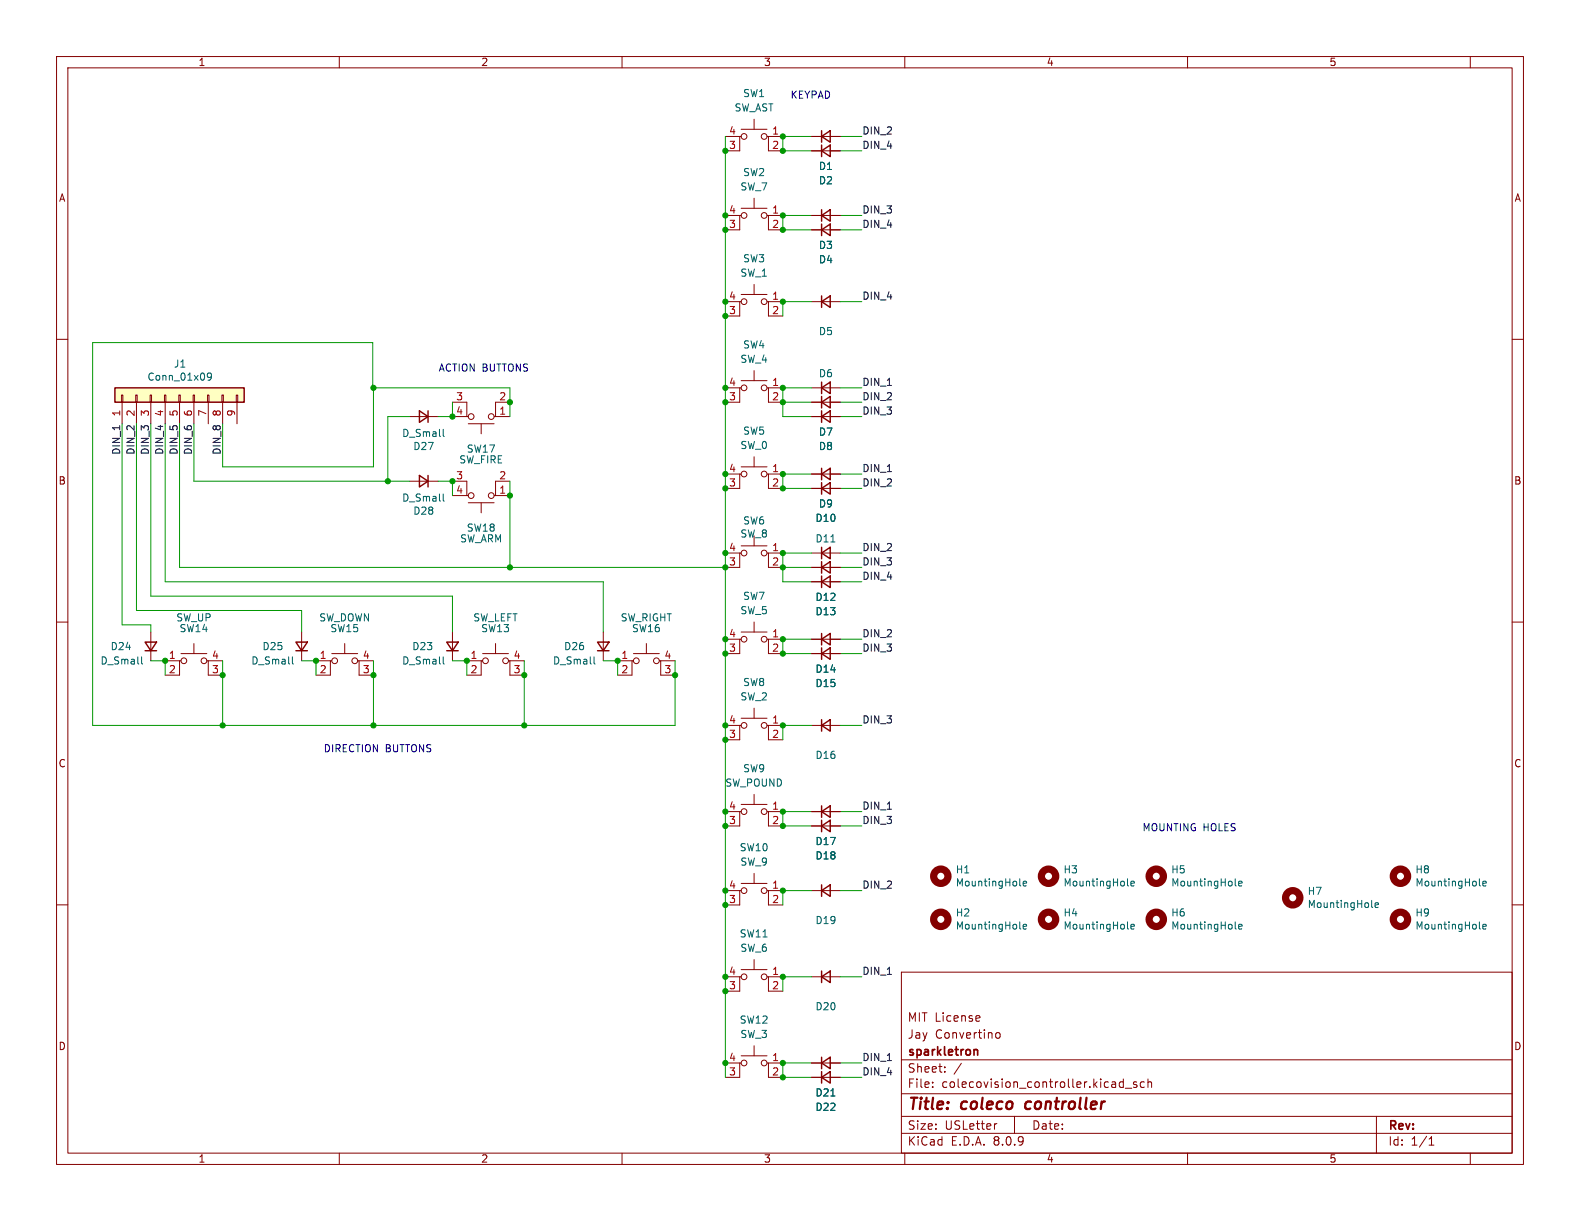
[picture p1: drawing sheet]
<svg xmlns="http://www.w3.org/2000/svg" width="279mm" height="216mm" viewBox="0 0 279 216" stroke-linecap="round" stroke-linejoin="round" font-family="sans-serif">
<g fill="none" stroke="#840000" stroke-width=".18">
<path d="M10 10h259.4v195.9h-259.4zM12 12h255.4v191.9h-255.4zM60 10v2M110 10v2M160 10v2M210 10v2M260 10v2M10 60h2M267.4 60h2M10 110h2M267.4 110h2M10 160h2"/>
<path d="M159.4 171.9h108v32h-108zM173.1 179.6l.2 .3-.7 .2M267.4 160h2M159.4 197.4h108M159.4 193.4h108M159.4 187.4h108M164.9 192.1v.2M164.9 191.4v.1M167.1 189.4v.2M167.1 188.7v.1M170 188l-1.3 1.9M173.2 180.5l-.1 .1"/>
<path d="M176.1 182.9l.3-.3 .3 .1 .2 .2v.4l-.2 .2-.3 .1-.3-.3M176.3 198.7l-.3 .1M179.4 197.4v3M198.1 192.2h.5M198.1 191.4h.5M198.6 190.8v1.5M199 192.4h1.1M201 191.4l-.4-.1-.2 .2 .1 .2 .5 .2v.3h-.6M202.4 191.4l-.5-.1-.3 .3v.4l.2 .2h.6M203 191.4l.2-.1 .4 .1v.9M203 190.8v1.5M243.4 197.4v6.5"/>
<path d="M60 203.9v2M110 203.9v2M159.4 200.4h108M160 203.9v2M210 203.9v2M252.7 202.5h.9M252.7 201.4l.4-.4v1.5M260 203.9v2"/>
</g>
<path d="M181.5 195l-.2 .7 .3 .4" fill="none" stroke="#840000" stroke-width=".4"/>
<path d="M172.3 185.6h.5l.1 1" fill="none" stroke="#840000" stroke-width=".3"/>
<path d="M20.3 68.6h22.9v2.5h-22.9z" fill="#ffffc2"/>
<g fill="none" stroke="#840000" stroke-width=".18">
<path d="M128.3 38.1h2.5M128.3 24.1h2.5M131.1 38.1h-.3v2.5h-2.5M131.1 24.1h-.3v2.6h-2.5M131.1 36.8h4.5M131.1 22.9h4.5M133.3 21.1v1.8M133.3 35.1v1.7M135.6 38.1h.3v2.5h2.5M135.6 24.1h.3v2.6h2.5M135.9 38.1h2.5M135.9 24.1h2.5"/>
<path d="M143.5 26.7h5.1M143.5 38.1h5.1M143.5 24.1h5.1M128.3 53.3h2.5M131.1 53.3h-.3v2.6h-2.5M131.1 52.1h4.5M133.3 50.3v1.8M135.6 53.3h.3v2.6h2.5M135.9 53.3h2.5M143.5 53.3h5.1M143.5 40.6h5.1M21.5 69.9h.2v1.2h-.2z"/>
<path d="M21.6 71.1v3.8M24 69.9h.3v1.2h-.3zM24.1 71.1v3.8M26.5 69.9h.3v1.2h-.3zM26.7 71.1v3.8M29.1 69.9h.2v1.2h-.2zM29.2 71.1v3.8M31.6 69.9h.3v1.2h-.3zM31.7 71.1v3.8M34.2 69.9h.2v1.2h-.2zM34.3 71.1v3.8M36.7 69.9h.3v1.2h-.3z"/>
<path d="M36.8 71.1v3.8M39.2 69.9h.3v1.2h-.3zM39.4 71.1v3.8M41.8 69.9h.2v1.2h-.2zM41.9 71.1v3.8M72.4 73.7h5.1M80 71.1h2.5v2.6h.3M80 73.7h2.5M82.8 74.9h4.6M85.1 74.9v1.8M87.6 73.7h2.6M90.2 71.1h-2.6v2.6h-.2"/>
<path d="M128.3 68.6h2.5M131.1 68.6h-.3v2.5h-2.5M131.1 67.3h4.5M133.3 65.5v1.8M135.6 68.6h.3v2.5h2.5M135.9 68.6h2.5M143.5 73.7h5.1M143.5 71.1h5.1M143.5 68.6h5.1M72.4 85.1h5.1M80 85.1h2.5v2.5h.3M80 87.6h2.5"/>
<path d="M82.8 88.9h4.6M85.1 88.9v1.8M87.6 87.6h2.6M90.2 85.1h-2.6v2.5h-.2M128.3 83.8h2.5M128.3 97.8h2.5M131.1 83.8h-.3v2.6h-2.5M131.1 97.8h-.3v2.5h-2.5M131.1 82.6h4.5M131.1 96.5h4.5M133.3 80.8v1.8M133.3 94.7v1.8"/>
<path d="M135.6 83.8h.3v2.6h2.5M135.6 97.8h.3v2.5h2.5M135.9 83.8h2.5M135.9 97.8h2.5M143.5 83.8h5.1M143.5 86.4h5.1M143.5 97.8h5.1M26.7 111.8v5M29.2 116.8h2.5M32 116.8h-.3v2.6h-2.5M32 115.6h4.6M34.3 113.8v1.8"/>
<path d="M36.6 116.8h.2v2.6h2.6M36.8 116.8h2.6M53.3 111.8v5M55.9 116.8h2.5M58.7 116.8h-.3v2.6h-2.5M58.7 115.6h4.5M61 113.8v1.8M63.2 116.8h.3v2.6h2.5M63.5 116.8h2.5M80 111.8v5M82.5 116.8h2.6M85.3 116.8h-.2v2.6h-2.6"/>
<path d="M85.3 115.6h4.6M87.6 113.8v1.8M89.9 116.8h.3v2.6h2.5M90.2 116.8h2.5M106.7 111.8v5M109.2 116.8h2.6M112 116.8h-.2v2.6h-2.6M112 115.6h4.6M114.3 113.8v1.8M116.6 116.8h.2v2.6h2.6M116.8 116.8h2.6M128.3 113h2.5"/>
<path d="M131.1 113h-.3v2.6h-2.5M131.1 111.8h4.5M133.3 110v1.8M135.6 113h.3v2.6h2.5M135.9 113h2.5M143.5 115.6h5.1M143.5 113h5.1M143.5 100.3h5.1M143.5 102.9h5.1M128.3 128.3h2.5M131.1 128.3h-.3v2.5h-2.5M131.1 127h4.5"/>
<path d="M133.3 125.2v1.8M135.6 128.3h.3v2.5h2.5M135.9 128.3h2.5M143.5 128.3h5.1M128.3 143.5h2.5M128.3 157.5h2.5M131.1 143.5h-.3v2.6h-2.5M131.1 157.5h-.3v2.5h-2.5M131.1 142.2h4.5M131.1 156.2h4.5M133.3 140.5v1.7M133.3 154.4v1.8"/>
<path d="M135.6 143.5h.3v2.6h2.5M135.6 157.5h.3v2.5h2.5M135.9 143.5h2.5M135.9 157.5h2.5M143.5 146.1h5.1M143.5 143.5h5.1M143.5 157.5h5.1M128.3 172.7h2.5M131.1 172.7h-.3v2.6h-2.5M131.1 171.5h4.5M133.3 169.7v1.8M135.6 172.7h.3v2.6h2.5"/>
<path d="M135.9 172.7h2.5M143.5 172.7h5.1M128.3 188h2.5M131.1 188h-.3v2.5h-2.5M131.1 186.7h4.5M133.3 184.9v1.8M135.6 188h.3v2.5h2.5M135.9 188h2.5M143.5 188h5.1M143.5 190.5h5.1"/>
<circle cx="131.6" cy="38.1" r=".51"/>
<circle cx="131.6" cy="24.1" r=".51"/>
<circle cx="135.1" cy="38.1" r=".51"/>
<circle cx="135.1" cy="24.1" r=".51"/>
<circle cx="131.6" cy="53.3" r=".51"/>
<circle cx="135.1" cy="53.3" r=".51"/>
<circle cx="83.3" cy="73.7" r=".51"/>
<circle cx="86.9" cy="73.7" r=".51"/>
<circle cx="131.6" cy="68.6" r=".51"/>
<circle cx="135.1" cy="68.6" r=".51"/>
<circle cx="83.3" cy="87.6" r=".51"/>
<circle cx="86.9" cy="87.6" r=".51"/>
<circle cx="131.6" cy="97.8" r=".51"/>
<circle cx="131.6" cy="83.8" r=".51"/>
<circle cx="135.1" cy="97.8" r=".51"/>
<circle cx="135.1" cy="83.8" r=".51"/>
<circle cx="32.5" cy="116.8" r=".51"/>
<circle cx="36.1" cy="116.8" r=".51"/>
<circle cx="59.2" cy="116.8" r=".51"/>
<circle cx="62.7" cy="116.8" r=".51"/>
<circle cx="85.9" cy="116.8" r=".51"/>
<circle cx="89.4" cy="116.8" r=".51"/>
<circle cx="112.5" cy="116.8" r=".51"/>
<circle cx="116.1" cy="116.8" r=".51"/>
<circle cx="131.6" cy="113" r=".51"/>
<circle cx="135.1" cy="113" r=".51"/>
<circle cx="131.6" cy="128.3" r=".51"/>
<circle cx="135.1" cy="128.3" r=".51"/>
<circle cx="131.6" cy="157.5" r=".51"/>
<circle cx="131.6" cy="143.5" r=".51"/>
<circle cx="135.1" cy="143.5" r=".51"/>
<circle cx="135.1" cy="157.5" r=".51"/>
<circle cx="131.6" cy="172.7" r=".51"/>
<circle cx="135.1" cy="172.7" r=".51"/>
<circle cx="131.6" cy="188" r=".51"/>
<circle cx="135.1" cy="188" r=".51"/>
</g>
<g fill="none" stroke="#840000" stroke-width=".25">
<path d="M145.3 26.7l1.5-1v2zM145.3 38.1l1.5-1v2zM145.3 24.1l1.5-1v2zM145.3 23.1v2M145.3 25.7v2M145.3 37.1v2M145.3 39.6v2.1M145.3 40.6l1.5-1v2.1zM145.3 53.3l1.5-1v2.1zM145.3 52.3v2.1M20.3 68.6h22.9v2.5h-22.9zM74.2 72.6l1.5 1.1-1.5 1z"/>
<path d="M75.7 72.6v2.1M145.3 73.7l1.5-1.1v2.1zM145.3 71.1l1.5-1v2zM145.3 68.6l1.5-1v2zM145.3 67.6v2M145.3 70.1v2M145.3 72.6v2.1M74.2 84.1l1.5 1-1.5 1zM75.7 84.1v2M145.3 83.8l1.5-1v2zM145.3 97.8l1.5-1v2zM145.3 86.4l1.5-1.1v2.1z"/>
<path d="M145.3 82.8v2M145.3 85.3v2.1M145.3 96.8v2M145.3 99.3v2M25.7 113.5h2l-1 1.6zM25.7 115.1h2M52.3 113.5h2.1l-1.1 1.6zM52.3 115.1h2.1M79 113.5h2l-1 1.6zM79 115.1h2M105.7 113.5h2l-1 1.6zM105.7 115.1h2"/>
<path d="M145.3 113l1.5-1v2zM145.3 102.9l1.5-1v2zM145.3 115.6l1.5-1v2zM145.3 100.3l1.5-1v2zM145.3 101.9v2M145.3 112v2M145.3 114.6v2M145.3 128.3l1.5-1v2zM145.3 127.3v2M145.3 146.1l1.5-1.1v2.1zM145.3 143.5l1.5-1v2zM145.3 157.5l1.5-1v2z"/>
<path d="M145.3 142.5v2M145.3 145v2.1M145.3 156.5v2M145.3 172.7l1.5-1v2zM145.3 171.7v2M145.3 190.5l1.5-1v2zM145.3 188l1.5-1.1v2.1zM145.3 186.9v2.1M145.3 189.5v2"/>
</g>
<g fill="none" stroke="#006464" stroke-width=".18">
<path d="M37.4 66.5l-.3 .2h-.3l-.1-.2 .1-.5h.3l.2 .1a.84 .84 0 0 1-.3 1.1h-.2M78.4 75.9v1.1l.2 .2M78.4 87.3v1.1l.2 .2M146.9 95.8h.8M25 116.1v1.1l.2 .2M51.7 116.1v1.1l.2 .2M78.4 116.1v1.1l.2 .2M105 116.1v1.1l.2 .2M180.3 156.5l.2 .2M180.9 156.2l.6-.1v-.2l-.4-.1-.2 .2 .1 .6h.5M199.4 156.5l.2 .2M200 156.2l.6-.1-.1-.2-.3-.1-.2 .2v.6h.5"/>
<path d="M218.4 156.5l.2 .2M219 156.2l.6-.1v-.2l-.4-.1-.2 .2 .1 .6h.5M261.6 156.5l.2 .2M262.2 156.2l.6-.1v-.2l-.4-.1-.2 .2 .1 .6h.5M180.3 164.1l.2 .2M180.9 163.9l.6-.2v-.2l-.4-.1-.2 .2 .1 .6h.5M199.4 164.1l.2 .2M200 163.9l.6-.2-.1-.2-.3-.1-.2 .2v.6h.5M218.4 164.1l.2 .2M219 163.9l.6-.2v-.2l-.4-.1-.2 .2 .1 .6h.5M242.6 160.3l.1 .2M243.2 160l.6-.1-.1-.2-.4-.1-.1 .2v.6h.5"/>
<path d="M261.6 164.1l.2 .2M262.2 163.9l.6-.2v-.2l-.4-.1-.2 .2 .1 .6h.5M146.9 193.8h.8"/>
</g>
<g fill="none" stroke="#840000" stroke-width="1.3">
<circle cx="166.4" cy="154.9" r="1.27"/>
<circle cx="185.4" cy="154.9" r="1.27"/>
<circle cx="204.5" cy="154.9" r="1.27"/>
<circle cx="228.6" cy="158.7" r="1.27"/>
<circle cx="247.6" cy="154.9" r="1.27"/>
<circle cx="166.4" cy="162.6" r="1.27"/>
<circle cx="185.4" cy="162.6" r="1.27"/>
<circle cx="204.5" cy="162.6" r="1.27"/>
<circle cx="247.6" cy="162.6" r="1.27"/>
</g>
<g fill="none" stroke="#009600" stroke-width=".18">
<path d="M128.3 24.1v166.4M143.5 24.1h-5.1v2.6h5.1M143.5 38.1h-5.1v2.5h5.1M148.6 38.1h3.8M148.6 26.7h3.8M148.6 24.1h3.8M143.5 53.3h-5.1v2.6M148.6 53.3h3.8M148.6 40.6h3.8M21.6 74.9v35.6h5.1v1.3M24.1 74.9v33.1h29.2v3.8M26.7 74.9v30.5h53.3v6.4"/>
<path d="M29.2 74.9v28h77.5v8.9M31.7 74.9v25.4h96.6M34.3 74.9v10.2h38.1M66 68.6v14h-26.6v-7.7M72.4 73.7h-3.8v11.4M80 71.1v2.6h-2.5M90.2 73.7v-5.1h-24.3v-8h-49.5v67.7h103v-11.5M138.4 71.1h5.1M143.5 68.6h-5.1v5.1h5.1M148.6 73.7h3.8M148.6 68.6h3.8M148.6 71.1h3.8"/>
<path d="M77.5 85.1h2.5v2.5M90.2 85.1v15.2M143.5 83.8h-5.1v2.6h5.1M143.5 97.8h-5.1v5.1h5.1M148.6 83.8h3.8M148.6 86.4h3.8M148.6 97.8h3.8M26.7 116.8h2.5v2.6M39.4 116.8v11.5M53.3 116.8h2.6v2.6M66 116.8v11.5M80 116.8h2.5v2.6"/>
<path d="M92.7 116.8v11.5M106.7 116.8h2.5v2.6M138.4 100.3h5.1M143.5 113h-5.1v2.6h5.1M148.6 113h3.8M148.6 115.6h3.8M148.6 102.9h3.8M148.6 100.3h3.8M143.5 128.3h-5.1v2.5M148.6 128.3h3.8M143.5 157.5h-5.1v2.5M143.5 143.5h-5.1v2.6h5.1"/>
<path d="M148.6 157.5h3.8M148.6 143.5h3.8M148.6 146.1h3.8M143.5 172.7h-5.1v2.6M148.6 172.7h3.8M143.5 188h-5.1v2.5h5.1M148.6 188h3.8M148.6 190.5h3.8"/>
</g>
<g fill="#009600" stroke="#009600" stroke-width=".18">
<circle cx="128.3" cy="175.3" r=".46"/>
<circle cx="128.3" cy="172.7" r=".46"/>
<circle cx="128.3" cy="188" r=".46"/>
<circle cx="128.3" cy="160" r=".46"/>
<circle cx="128.3" cy="115.6" r=".46"/>
<circle cx="128.3" cy="113" r=".46"/>
<circle cx="128.3" cy="128.3" r=".46"/>
<circle cx="128.3" cy="130.8" r=".46"/>
<circle cx="138.4" cy="190.5" r=".46"/>
<circle cx="138.4" cy="188" r=".46"/>
<circle cx="138.4" cy="172.7" r=".46"/>
<circle cx="128.3" cy="157.5" r=".46"/>
<circle cx="138.4" cy="128.3" r=".46"/>
<circle cx="138.4" cy="97.8" r=".46"/>
<circle cx="138.4" cy="86.4" r=".46"/>
<circle cx="128.3" cy="97.8" r=".46"/>
<circle cx="128.3" cy="86.4" r=".46"/>
<circle cx="128.3" cy="71.1" r=".46"/>
<circle cx="128.3" cy="68.6" r=".46"/>
<circle cx="138.4" cy="68.6" r=".46"/>
<circle cx="138.4" cy="71.1" r=".46"/>
<circle cx="128.3" cy="55.9" r=".46"/>
<circle cx="80" cy="73.7" r=".46"/>
<circle cx="66" cy="68.6" r=".46"/>
<circle cx="90.2" cy="71.1" r=".46"/>
<circle cx="90.2" cy="100.3" r=".46"/>
<circle cx="90.2" cy="87.6" r=".46"/>
<circle cx="119.4" cy="119.4" r=".46"/>
<circle cx="109.2" cy="116.8" r=".46"/>
<circle cx="66" cy="128.3" r=".46"/>
<circle cx="55.9" cy="116.8" r=".46"/>
<circle cx="66" cy="119.4" r=".46"/>
<circle cx="29.2" cy="116.8" r=".46"/>
<circle cx="39.4" cy="119.4" r=".46"/>
<circle cx="39.4" cy="128.3" r=".46"/>
<circle cx="138.4" cy="143.5" r=".46"/>
<circle cx="128.3" cy="146.1" r=".46"/>
<circle cx="128.3" cy="143.5" r=".46"/>
<circle cx="92.7" cy="119.4" r=".46"/>
<circle cx="92.7" cy="128.3" r=".46"/>
<circle cx="82.5" cy="116.8" r=".46"/>
<circle cx="138.4" cy="26.7" r=".46"/>
<circle cx="138.4" cy="53.3" r=".46"/>
<circle cx="138.4" cy="24.1" r=".46"/>
<circle cx="128.3" cy="26.7" r=".46"/>
<circle cx="128.3" cy="38.1" r=".46"/>
<circle cx="128.3" cy="40.6" r=".46"/>
<circle cx="138.4" cy="38.1" r=".46"/>
<circle cx="138.4" cy="40.6" r=".46"/>
<circle cx="128.3" cy="53.3" r=".46"/>
<circle cx="138.4" cy="115.6" r=".46"/>
<circle cx="138.4" cy="113" r=".46"/>
<circle cx="138.4" cy="146.1" r=".46"/>
<circle cx="138.4" cy="157.5" r=".46"/>
<circle cx="68.6" cy="85.1" r=".46"/>
<circle cx="80" cy="85.1" r=".46"/>
<circle cx="128.3" cy="83.8" r=".46"/>
<circle cx="138.4" cy="83.8" r=".46"/>
<circle cx="128.3" cy="100.3" r=".46"/>
<circle cx="138.4" cy="100.3" r=".46"/>
</g>
<g font-size="2.8" fill="#840000">
<text x="160.4" y="196.8">Title:</text>
<text x="170.1" y="196.8">coleco</text>
<text x="182.2" y="196.8">controller</text>
</g>
<g font-size="2.1" fill="#840000">
<text x="160.4" y="183.9">Jay</text>
<text x="160.4" y="180.9">MIT License</text>
<text x="165.3" y="183.9">Convertino</text>
<text x="160.4" y="189.9">Sheet:</text>
<text x="160.4" y="187.1">sparkletron</text>
<text x="160.4" y="192.6">File:</text>
<text x="166.5" y="192.6">colecovision_controller.kicad_sch</text>
<text x="160.4" y="202.8">KiCad</text>
<text x="160.4" y="200">Size:</text>
<text x="167.1" y="200">USLetter</text>
<text x="168.1" y="202.8">E.D.A.</text>
<text x="175.7" y="202.8">8.0.9</text>
<text x="182.4" y="200">Date:</text>
<text x="245.4" y="200.2">Rev:</text>
<text x="245.4" y="202.8">Id:</text>
<text x="249.5" y="202.8">1/1</text>
</g>
<g font-size="1.8" fill="#840000">
<text x="35" y="11.9">1</text>
<text x="85" y="11.9">2</text>
<text x="135" y="11.9">3</text>
<text x="185" y="11.9">4</text>
<text x="235" y="11.9">5</text>
<text x="10.3" y="35.9">A</text>
<text x="267.7" y="35.9">A</text>
<text x="10.3" y="85.9">B</text>
<text x="267.7" y="85.9">B</text>
<text x="10.3" y="135.9">C</text>
<text x="267.7" y="135.9">C</text>
<text x="10.3" y="185.9">D</text>
<text x="267.7" y="185.9">D</text>
<text x="35" y="205.8">1</text>
<text x="85" y="205.8">2</text>
<text x="135" y="205.8">3</text>
<text x="185" y="205.8">4</text>
<text x="235" y="205.8">5</text>
</g>
<g font-size="1.8" fill="#006464">
<text x="131.3" y="17.4">SW1</text>
<text x="129.8" y="19.9">SW_AST</text>
<text x="130.8" y="33.9">SW_7</text>
<text x="131.3" y="31.3">SW2</text>
<text x="144.7" y="32.8">D2</text>
<text x="144.7" y="30.3">D1</text>
<text x="131.3" y="46.6">SW3</text>
<text x="144.7" y="46.8">D4</text>
<text x="144.7" y="44.2">D3</text>
<text x="130.8" y="49.1">SW_1</text>
<text x="144.7" y="59.5">D5</text>
<text x="30.7" y="65.2">J1</text>
<text x="130.8" y="64.4">SW_4</text>
<text x="131.3" y="61.8">SW4</text>
<text x="26" y="67.5">Conn_01x09</text>
<text x="144.7" y="66.9">D6</text>
<text x="71" y="77.5">D_Small</text>
<text x="131.3" y="77.1">SW5</text>
<text x="144.7" y="77.2">D7</text>
<text x="73" y="79.8">D27</text>
<text x="81.1" y="82.1">SW_FIRE</text>
<text x="82.4" y="80.2">SW17</text>
<text x="130.8" y="79.6">SW_0</text>
<text x="144.7" y="79.8">D8</text>
<text x="71" y="88.9">D_Small</text>
<text x="144.7" y="89.9">D9</text>
<text x="73" y="91.2">D28</text>
<text x="82.4" y="94.2">SW18</text>
<text x="130.8" y="95.2">SW_8</text>
<text x="131.3" y="92.9">SW6</text>
<text x="144.1" y="92.5">D10</text>
<text x="81.3" y="96.1">SW_ARM</text>
<text x="144.1" y="96.1">D11</text>
<text x="131.3" y="106.3">SW7</text>
<text x="144.1" y="106.5">D12</text>
<text x="31.1" y="110.1">SW_UP</text>
<text x="31.6" y="112">SW14</text>
<text x="56.4" y="110.1">SW_DOWN</text>
<text x="58.3" y="112">SW15</text>
<text x="83.6" y="110.1">SW_LEFT</text>
<text x="85" y="112">SW13</text>
<text x="109.7" y="110.1">SW_RIGHT</text>
<text x="111.7" y="112">SW16</text>
<text x="130.8" y="108.8">SW_5</text>
<text x="144.1" y="109">D13</text>
<text x="17.7" y="117.7">D_Small</text>
<text x="19.5" y="115.2">D24</text>
<text x="44.3" y="117.7">D_Small</text>
<text x="46.3" y="115.2">D25</text>
<text x="71" y="117.7">D_Small</text>
<text x="72.8" y="115.2">D23</text>
<text x="97.7" y="117.7">D_Small</text>
<text x="99.7" y="115.2">D26</text>
<text x="144.1" y="119.2">D14</text>
<text x="130.8" y="124.1">SW_2</text>
<text x="131.3" y="121.5">SW8</text>
<text x="144.1" y="121.7">D15</text>
<text x="131.3" y="136.8">SW9</text>
<text x="144.1" y="134.4">D16</text>
<text x="128.2" y="139.3">SW_POUND</text>
<text x="144.1" y="149.6">D17</text>
<text x="130.7" y="150.7">SW10</text>
<text x="130.8" y="153.3">SW_9</text>
<text x="144.1" y="152.2">D18</text>
<text x="168.9" y="154.6">H1</text>
<text x="188" y="154.6">H3</text>
<text x="207" y="154.6">H5</text>
<text x="250.2" y="154.6">H8</text>
<text x="168.9" y="156.9">MountingHole</text>
<text x="188" y="156.9">MountingHole</text>
<text x="207" y="156.9">MountingHole</text>
<text x="231.1" y="158.4">H7</text>
<text x="231.1" y="160.8">MountingHole</text>
<text x="250.2" y="156.9">MountingHole</text>
<text x="130.7" y="166">SW11</text>
<text x="144.1" y="163.6">D19</text>
<text x="168.9" y="162.3">H2</text>
<text x="168.9" y="164.6">MountingHole</text>
<text x="188" y="162.3">H4</text>
<text x="188" y="164.6">MountingHole</text>
<text x="207" y="162.3">H6</text>
<text x="207" y="164.6">MountingHole</text>
<text x="250.2" y="162.3">H9</text>
<text x="250.2" y="164.6">MountingHole</text>
<text x="130.8" y="168.5">SW_6</text>
<text x="144.1" y="178.8">D20</text>
<text x="130.7" y="181.2">SW12</text>
<text x="130.8" y="183.7">SW_3</text>
<text x="144.1" y="196.6">D22</text>
<text x="144.1" y="194.1">D21</text>
</g>
<g font-size="1.8" fill="#0000c2">
<text x="139.7" y="17.5">KEYPAD</text>
<text x="77.5" y="65.8">ACTION BUTTONS</text>
<text x="57.1" y="133.1">DIRECTION</text>
<text x="68.1" y="133.1">BUTTONS</text>
<text x="201.9" y="147.1">MOUNTING HOLES</text>
</g>
<g font-size="1.8" fill="#a90000">
<text x="128.8" y="23.9">4</text>
<text x="136.5" y="23.9">1</text>
<text x="128.8" y="26.4">3</text>
<text x="136.5" y="26.4">2</text>
<text x="128.8" y="40.4">3</text>
<text x="128.8" y="37.8">4</text>
<text x="136.5" y="37.8">1</text>
<text x="136.5" y="40.4">2</text>
<text x="128.8" y="53.1">4</text>
<text x="136.5" y="53.1">1</text>
<text x="128.8" y="55.6">3</text>
<text x="136.5" y="55.6">2</text>
<text x="80.6" y="70.9">3</text>
<text x="88.2" y="70.9">2</text>
<text x="128.8" y="70.9">3</text>
<text x="128.8" y="68.3">4</text>
<text x="136.5" y="68.3">1</text>
<text x="136.5" y="70.9">2</text>
<text x="21.3" y="73.7" transform="rotate(-90 21.3 73.7)">1</text>
<text x="23.9" y="73.7" transform="rotate(-90 23.9 73.7)">2</text>
<text x="26.4" y="73.7" transform="rotate(-90 26.4 73.7)">3</text>
<text x="29" y="73.7" transform="rotate(-90 29 73.7)">4</text>
<text x="31.5" y="73.7" transform="rotate(-90 31.5 73.7)">5</text>
<text x="34" y="73.7" transform="rotate(-90 34 73.7)">6</text>
<text x="36.6" y="73.7" transform="rotate(-90 36.6 73.7)">7</text>
<text x="39.1" y="73.7" transform="rotate(-90 39.1 73.7)">8</text>
<text x="41.7" y="73.7" transform="rotate(-90 41.7 73.7)">9</text>
<text x="80.6" y="73.4">4</text>
<text x="88.2" y="73.4">1</text>
<text x="128.8" y="83.6">4</text>
<text x="136.5" y="83.6">1</text>
<text x="80.6" y="84.8">3</text>
<text x="80.6" y="87.4">4</text>
<text x="88.2" y="87.4">1</text>
<text x="88.2" y="84.8">2</text>
<text x="128.8" y="86.1">3</text>
<text x="136.5" y="86.1">2</text>
<text x="128.8" y="100.1">3</text>
<text x="128.8" y="97.5">4</text>
<text x="136.5" y="97.5">1</text>
<text x="136.5" y="100.1">2</text>
<text x="128.8" y="112.8">4</text>
<text x="136.5" y="112.8">1</text>
<text x="29.8" y="116.6">1</text>
<text x="29.8" y="119.1">2</text>
<text x="37.4" y="119.1">3</text>
<text x="37.4" y="116.6">4</text>
<text x="56.4" y="116.6">1</text>
<text x="56.4" y="119.1">2</text>
<text x="64.1" y="119.1">3</text>
<text x="64.1" y="116.6">4</text>
<text x="83.1" y="116.6">1</text>
<text x="83.1" y="119.1">2</text>
<text x="90.7" y="119.1">3</text>
<text x="90.7" y="116.6">4</text>
<text x="109.8" y="116.6">1</text>
<text x="109.8" y="119.1">2</text>
<text x="117.4" y="119.1">3</text>
<text x="117.4" y="116.6">4</text>
<text x="128.8" y="115.3">3</text>
<text x="136.5" y="115.3">2</text>
<text x="128.8" y="130.6">3</text>
<text x="128.8" y="128">4</text>
<text x="136.5" y="128">1</text>
<text x="136.5" y="130.6">2</text>
<text x="128.8" y="143.3">4</text>
<text x="136.5" y="143.3">1</text>
<text x="128.8" y="145.8">3</text>
<text x="136.5" y="145.8">2</text>
<text x="128.8" y="159.8">3</text>
<text x="128.8" y="157.2">4</text>
<text x="136.5" y="157.2">1</text>
<text x="136.5" y="159.8">2</text>
<text x="128.8" y="172.5">4</text>
<text x="136.5" y="172.5">1</text>
<text x="128.8" y="175">3</text>
<text x="136.5" y="175">2</text>
<text x="128.8" y="190.2">3</text>
<text x="128.8" y="187.7">4</text>
<text x="136.5" y="187.7">1</text>
<text x="136.5" y="190.2">2</text>
</g>
<g font-size="1.8" fill="#0f0f0f">
<text x="152.4" y="23.9">DIN_2</text>
<text x="152.4" y="26.4">DIN_4</text>
<text x="152.4" y="40.4">DIN_4</text>
<text x="152.4" y="37.8">DIN_3</text>
<text x="152.4" y="53.1">DIN_4</text>
<text x="152.4" y="68.3">DIN_1</text>
<text x="152.4" y="70.9">DIN_2</text>
<text x="152.4" y="73.4">DIN_3</text>
<text x="21.3" y="80.5" transform="rotate(-90 21.3 80.5)">DIN_1</text>
<text x="23.9" y="80.5" transform="rotate(-90 23.9 80.5)">DIN_2</text>
<text x="26.4" y="80.5" transform="rotate(-90 26.4 80.5)">DIN_3</text>
<text x="28.9" y="80.5" transform="rotate(-90 28.9 80.5)">DIN_4</text>
<text x="31.5" y="80.5" transform="rotate(-90 31.5 80.5)">DIN_5</text>
<text x="34" y="80.5" transform="rotate(-90 34 80.5)">DIN_6</text>
<text x="39.1" y="80.5" transform="rotate(-90 39.1 80.5)">DIN_8</text>
<text x="152.4" y="83.6">DIN_1</text>
<text x="152.4" y="86.1">DIN_2</text>
<text x="152.4" y="100.1">DIN_3</text>
<text x="152.4" y="97.5">DIN_2</text>
<text x="152.4" y="102.6">DIN_4</text>
<text x="152.4" y="112.8">DIN_2</text>
<text x="152.4" y="115.3">DIN_3</text>
<text x="152.4" y="128">DIN_3</text>
<text x="152.4" y="143.2">DIN_1</text>
<text x="152.4" y="145.8">DIN_3</text>
<text x="152.4" y="157.2">DIN_2</text>
<text x="152.4" y="172.5">DIN_1</text>
<text x="152.4" y="190.2">DIN_4</text>
<text x="152.4" y="187.7">DIN_1</text>
</g>
</svg>
